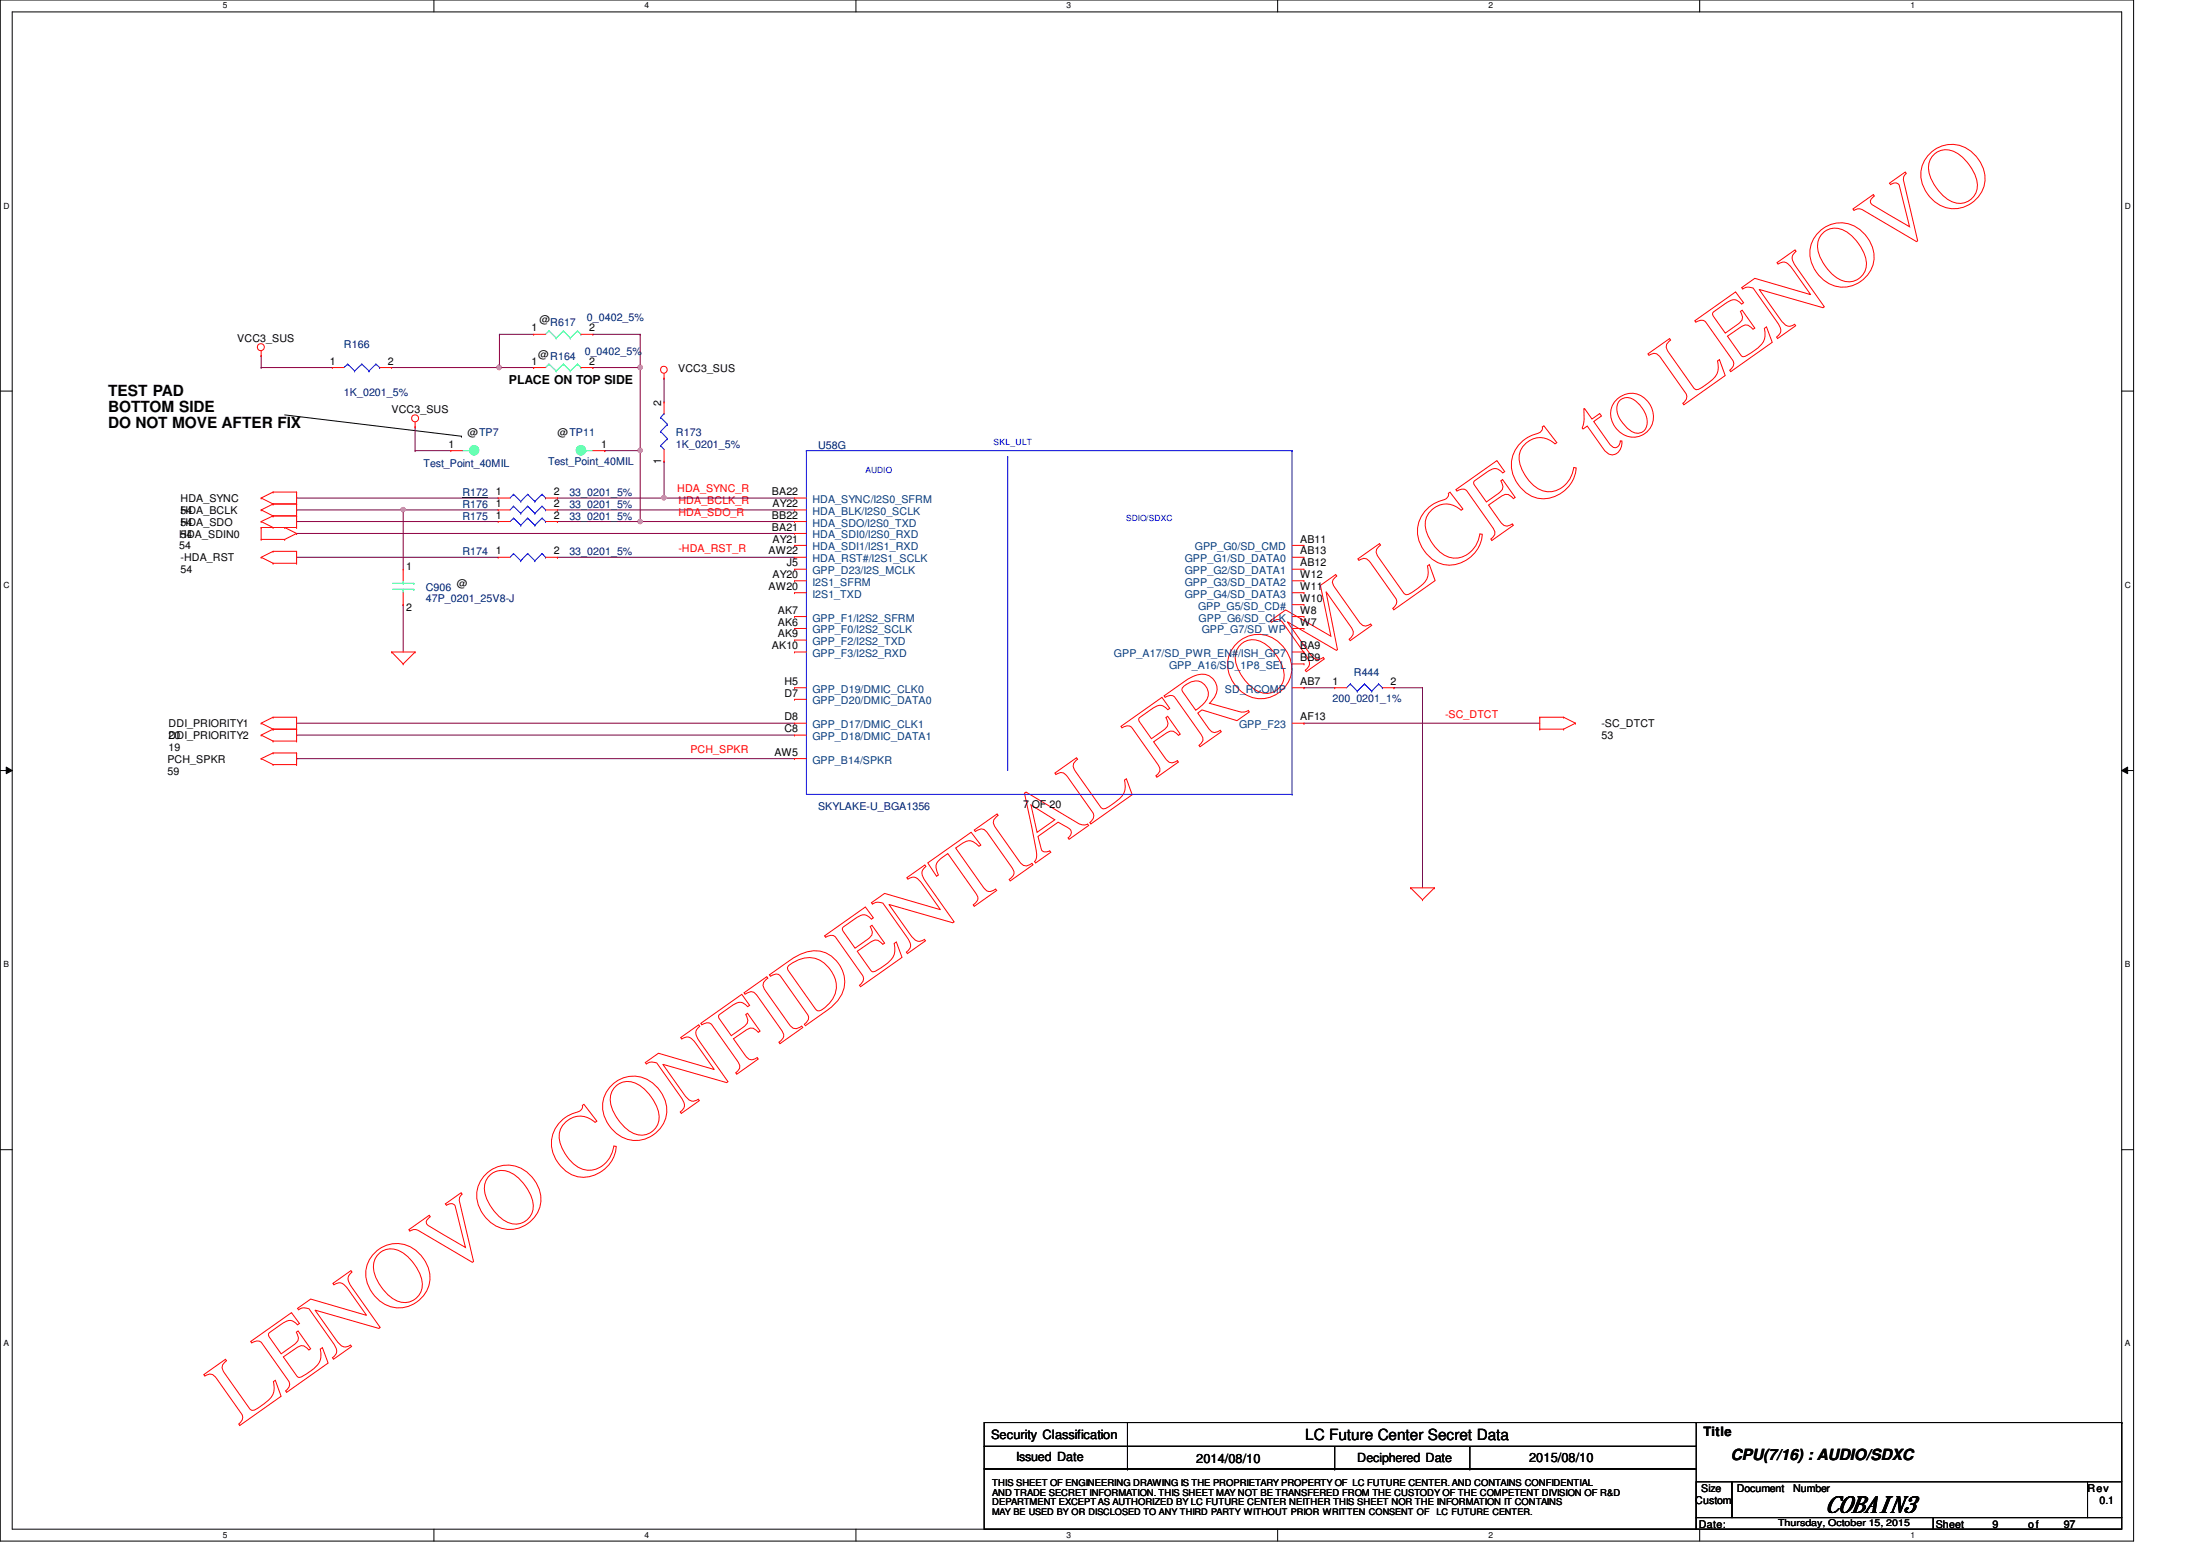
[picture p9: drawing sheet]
<svg xmlns="http://www.w3.org/2000/svg" width="297mm" height="210mm" viewBox="0 0 297 210" stroke-linecap="round" stroke-linejoin="round" font-family="sans-serif">
<path d="M0 0h288.1v208h-288.1zM1.6 1.6h284.9v204.8h-284.9z" fill="none" stroke="#000" stroke-width=".14"/>
<g fill="#fff">
<path d="M30.1 .2h.6v1.2h-.6z"/>
<path d="M30.1 206.6h.6v1.2h-.6z"/>
</g>
<path d="M58.6 0v1.6M58.6 206.4v1.6" fill="none" stroke="#000" stroke-width=".14"/>
<g fill="#fff">
<path d="M87 .2h.6v1.2h-.6z"/>
<path d="M87 206.6h.6v1.2h-.6z"/>
</g>
<path d="M115.6 0v1.6M115.6 206.4v1.6" fill="none" stroke="#000" stroke-width=".14"/>
<g fill="#fff">
<path d="M144 .2h.6v1.2h-.6z"/>
<path d="M144 206.6h.6v1.2h-.6z"/>
</g>
<path d="M172.5 0v1.6M172.5 206.4v1.6" fill="none" stroke="#000" stroke-width=".14"/>
<g fill="#fff">
<path d="M201 .2h.5v1.2h-.5z"/>
<path d="M201 206.6h.5v1.2h-.5z"/>
</g>
<path d="M229.5 0v1.6M229.5 206.4v1.6" fill="none" stroke="#000" stroke-width=".14"/>
<g fill="#fff">
<path d="M257.9 .2h.6v1.2h-.6z"/>
<path d="M257.9 206.6h.6v1.2h-.6z"/>
<path d="M.5 27.2h.7v1.2h-.7z"/>
<path d="M286.9 27.2h.8v1.2h-.8z"/>
<path d="M.5 78.4h.7v1.1h-.7z"/>
<path d="M286.9 78.4h.8v1.1h-.8z"/>
</g>
<path d="M0 52.8h1.6M286.5 52.8h1.6" fill="none" stroke="#000" stroke-width=".14"/>
<g fill="#fff">
<path d="M.5 129.6h.7v1.2h-.7z"/>
<path d="M286.9 129.6h.7v1.2h-.7z"/>
</g>
<path d="M0 104h1.6M.8 103.5l.8 .5-.8 .4zM286.5 104l.8-.5v.9zM286.5 104h1.6" fill="none" stroke="#000" stroke-width=".14"/>
<path d="M.8 103.5l.8 .5-.8 .4zM286.5 104l.8-.5v.9z" fill="#000"/>
<g fill="#fff">
<path d="M.5 180.8h.7v1.1h-.7z"/>
<path d="M286.9 180.8h.7v1.1h-.7z"/>
</g>
<path d="M38.4 56l23.9 2.9M62.3 58.9h.1M0 155.2h1.6M286.5 155.2h1.6" fill="none" stroke="#000" stroke-width=".14"/>
<path d="M40 67.2h.1M40 68.8h.1M40 67.2h27.3M40 68.8h27.3M54.4 68.8h.1M54.4 68.8v8M75.3 68.8h.1M75.3 68.8h32M54.4 81.6h.1M54.4 81.6v6.4M40 102.4h.1M40 102.4h67.3" fill="none" stroke="#800040" stroke-width=".14"/>
<circle cx="54.4" cy="68.8" r=".3" fill="#f0f"/>
<circle cx="54.4" cy="68.8" r=".3" fill="none" stroke="#f0f" stroke-width=".14"/>
<path d="M89.7 51.1h.1M89.7 51.1v3.2M40 75.2h.1M40 72h.1M40 70.4h.1M40 75.2h27.3M40 72h67.3M40 70.4h27.3M75.3 75.2h.1M75.3 75.2h32M86.4 70.4h.1M86.4 70.4h20.9" fill="none" stroke="#800040" stroke-width=".14"/>
<circle cx="86.4" cy="70.4" r=".3" fill="#f0f"/>
<circle cx="86.4" cy="70.4" r=".3" fill="none" stroke="#f0f" stroke-width=".14"/>
<path d="M75.3 67.2h.1M75.3 67.2h32M89.7 62.3h.1M89.7 67.2h.1M89.7 62.3v4.9" fill="none" stroke="#800040" stroke-width=".14"/>
<circle cx="89.6" cy="67.2" r=".31" fill="#f0f"/>
<circle cx="89.6" cy="67.2" r=".31" fill="none" stroke="#f0f" stroke-width=".14"/>
<path d="M35.3 49.6h.1M35.3 48h.1M35.3 49.6h9.6M35.3 48v1.6M52.9 49.6h14.5M67.4 49.6h.1" fill="none" stroke="#800040" stroke-width=".14"/>
<circle cx="67.4" cy="49.6" r=".31" fill="#f0f"/>
<circle cx="67.4" cy="49.6" r=".31" fill="none" stroke="#f0f" stroke-width=".14"/>
<path d="M56 57.6h.1M56 57.6v3.2M86.4 49.6h.1M86.4 49.6v20.8h-11.1M56 60.8h.1M56 60.8h4.9M75.3 70.4h.1M81.7 60.8h.1M81.7 60.8h4.9M86.4 60.8h.1" fill="none" stroke="#800040" stroke-width=".14"/>
<circle cx="86.4" cy="60.8" r=".3" fill="#f0f"/>
<circle cx="86.4" cy="60.8" r=".3" fill="none" stroke="#f0f" stroke-width=".14"/>
<circle cx="86.4" cy="49.6" r=".31" fill="#f0f"/>
<circle cx="86.4" cy="49.6" r=".31" fill="none" stroke="#f0f" stroke-width=".14"/>
<g fill="none" stroke="#800040" stroke-width=".14">
<path d="M67.4 45.1h.1M67.4 49.6h.1M67.4 49.6h4.6M67.4 45.1h4.6M67.4 45.1v4.5M72 49.6h.1M80 49.6h.1M80 49.6h6.4M80 45.1h6.4M86.4 45.1h.1M86.4 49.6h.1M86.4 45.1v4.5"/>
<path d="M40 99.2h.1M40 97.6h.1M40 99.2h67.3M40 97.6h67.3M176.1 92.8h.1M176.1 97.6h.1M176.1 92.8h4.1M176.1 97.6h31.8M188.2 92.8h.1M188.2 92.8h3.9M192.1 92.8h.1M192.1 92.8v27"/>
</g>
<g fill="none" stroke="#f00" stroke-width=".14">
<path d="M35.3 48h.1M35.3 47.4v.6M56 57.6h.1M56 57v.6M89.7 51.1h.1M89.7 50.4v.7M35.3 67.2h.1M35.3 68.8h.1M35.3 75.2h.1M35.3 72.8h.1M35.3 71.2h.1M35.3 70.4h.1"/>
<path d="M35.3 67.2l1.6 .8M35.3 68.8l1.6 .8M35.3 75.2l1.6 .8M35.3 71.2h4.7M35.3 72.8h3.1M35.3 71.2v1.6M35.3 70.4l1.6 .8M36.9 66.4h.1M36.9 68h.1M36.9 69.6h.1M36.9 74.4h.1M36.9 76h.1"/>
<path d="M36.9 71.2h.1M36.9 66.4l-1.6 .8M36.9 66.4h3.1M36.9 68h3.1M36.9 68l-1.6 .8M36.9 69.6h3.1M36.9 74.4l-1.6 .8M36.9 74.4h3.1M36.9 76h3.1M36.9 69.6l-1.6 .8M38.4 71.2h.1M38.4 72.8h.1"/>
<path d="M38.4 71.2l1.6 .8M40 66.4h.1M40 68h.1M40 69.6h.1M40 74.4h.1M40 76h.1M40 72h.1M40 71.2h.1M40 66.4v4.8M40 74.4v1.6M40 72l-1.6 .8M35.3 99.2h.1"/>
<path d="M35.3 97.6h.1M35.3 99.2l1.6 .8M35.3 97.6l1.6 .8M36.9 98.4h.1M36.9 96.8h.1M36.9 98.4l-1.6 .8M36.9 98.4h3.1M36.9 96.8l-1.6 .8M36.9 96.8h3.1M40 98.4h.1M40 96.8h.1M40 96.8v3.2"/>
<path d="M52.9 88h.1M52.9 88h3.1M52.9 88l1.5 1.6M54.4 89.6h.1M56 88h.1M56 88l-1.6 1.6M207.9 96.8h.1M207.9 98.4h.1M207.9 98.4h3.2M207.9 96.8h3.2M207.9 96.8v1.6M211.1 96.8h.1"/>
<path d="M211.1 98.4h.1M211.1 96.8l1.6 .8M212.7 97.6h.1M212.7 97.6l-1.6 .8M35.3 102.4h.1M35.3 102.4l1.6 .8M36.9 101.6h.1M36.9 103.2h.1M36.9 100h.1M36.9 101.6l-1.6 .8M36.9 101.6h3.1M36.9 103.2h3.1"/>
<path d="M36.9 100h3.1M40 101.6h.1M40 103.2h.1M40 100h.1M40 101.6v1.6M190.5 119.8h.1M190.5 119.8h3.2M190.5 119.8l1.6 1.7M193.7 119.8h.1M193.7 119.8l-1.6 1.7M192.1 121.5h.1"/>
<circle cx="35.2" cy="46.9" r=".47"/>
<circle cx="56" cy="56.5" r=".47"/>
<circle cx="89.6" cy="49.9" r=".46"/>
</g>
<g fill="none" stroke="#000" stroke-width=".14">
<path d="M132.9 192h96.1v3.2h-96.1zM132.9 195.2h96.1v3.1h-96.1zM132.9 198.3h96.1v8.1h-96.1zM152.2 195.2h.1M152.2 198.3h.1M152.2 192v6.3M180.2 198.3h.1M180.2 195.2v3.1M198.5 198.3h.1M198.5 195.2v3.1M228.9 192h57.6M286.5 192h.1"/>
<path d="M286.5 192v8M229 200h4.8v4.9h-4.8zM229 204.9h32v1.5h-32zM233.8 200h48.1v4.9h-48.1zM261 204.9h25.5v1.5h-25.5zM281.9 200h4.6v4.9h-4.6z"/>
</g>
<circle cx="64" cy="60.8" r=".63" fill="#00ff80"/>
<g fill="none" stroke="#00ff80" stroke-width=".14">
<path d="M74.1 49.1h.1M74.1 49.1l-.4 .5M74.1 49.1l1 1M75.1 50.1h.1M76.1 49.1h.1M76.1 49.1l-1 1M76.1 49.1l.9 1M77 50.1h.1M78 49.1h.1M78 49.1l-1 1M78 49.1l.4 .5M78.4 49.6h.1"/>
<path d="M53 79.5h2.9M53 78.7h2.9M54.4 78.7h.1M54.4 79.5h.1M54.4 78.4v.3M54.4 79.5v.5M55.9 79.5h.1M55.9 78.7h.1M62.4 60.8h1M63.4 60.8h.1"/>
<circle cx="64" cy="60.8" r=".63"/>
</g>
<g fill="none" stroke="#f00" stroke-width=".14">
<path d="M72 49.6h.1M72 49.6h1.7M78.4 49.6h1.6M80 49.6h.1M54.4 76.8h.1M54.4 76.8v1.6M60.9 60.8h.1M60.9 60.8h1.5M67.3 67.2h.1M67.3 67.2h1.6M73.7 67.2h1.6M75.3 67.2h.1"/>
<path d="M107.3 67.2h.1M107.3 68.8h.1M107.3 70.4h.1M107.3 72h.1M107.3 73.6h.1M107.3 75.2h.1M107.3 76.8h.1M107.3 78.4h.1M107.3 67.2h1.6M107.3 68.8h1.6M107.3 70.4h1.6M107.3 72h1.6"/>
<path d="M107.3 73.6h1.6M107.3 75.2h1.6M107.3 76.8h1.6M107.3 78.4h1.6M174.5 73.6h1.6M174.5 75.2h1.6M174.5 76.8h1.6M174.5 78.4h1.6M176.1 73.6h.1M176.1 75.2h.1M176.1 76.8h.1M176.1 78.4h.1"/>
<path d="M54.4 81.6h.1M54.4 80v1.6M107.3 80h.1M107.3 83.2h.1M107.3 84.8h.1M107.3 86.4h.1M107.3 88h.1M107.3 92.8h.1M107.3 94.4h.1M107.3 97.6h.1M107.3 99.2h.1M107.3 80h1.6"/>
<path d="M107.3 83.2h1.6M107.3 84.8h1.6M107.3 86.4h1.6M107.3 88h1.6M107.3 92.8h1.6M107.3 94.4h1.6M107.3 97.6h1.6M107.3 99.2h1.6M174.5 80h1.6M174.5 83.2h1.6M174.5 84.8h1.6M174.5 88h1.6"/>
<path d="M174.5 92.8h1.6M174.5 97.6h1.6M174.5 81.6h1.6M174.5 89.6h1.6M176.1 80h.1M176.1 81.6h.1M176.1 83.2h.1M176.1 84.8h.1M176.1 88h.1M176.1 89.6h.1M176.1 92.8h.1M176.1 97.6h.1"/>
<path d="M180.2 92.8h.1M180.2 92.8h1.6M186.6 92.8h1.6M188.2 92.8h.1M107.3 102.4h.1M107.3 102.4h1.6"/>
</g>
<g fill="none" stroke="#00f" stroke-width=".14">
<path d="M69.3 66.7h.1M69.3 66.7l-.4 .5M69.3 66.7l1 1M70.3 67.7h.1M71.2 66.7h.1M71.2 66.7l-.9 1M71.2 66.7l1 1M72.2 67.7h.1M73.2 66.7h.1M73.2 66.7l-1 1M73.2 66.7l.5 .5M73.7 67.2h.1"/>
<path d="M108.9 60.8h.1M108.9 60.8v46.4h65.6M108.9 60.8h65.6M136.1 61.6h.1M136.1 61.6v42.4M174.5 60.8h.1M174.5 60.8v46.4M182.3 92.3h.1M182.3 92.3l-.5 .5M182.3 92.3l1 1M183.3 93.3h.1M184.2 92.3h.1"/>
<path d="M184.2 92.3l-.9 1M184.2 92.3l1 1M185.2 93.3h.1M186.1 92.3h.1M186.1 92.3l-.9 1M186.1 92.3l.5 .5M186.6 92.8h.1M174.5 107.2h.1"/>
</g>
<path d="M62.4 67.2h3.5" fill="none" stroke="#000080" stroke-width=".14"/>
<circle cx="78.4" cy="60.8" r=".64" fill="#00ff80"/>
<g fill="none" stroke="#00ff80" stroke-width=".14">
<path d="M74.1 44.7h.1M74.1 44.7l-.4 .4M74.1 44.7l1 .9M75.1 45.6h.1M76.1 44.7h.1M76.1 44.7l-1 .9M76.1 44.7l.9 .9M77 45.6h.1M78 44.7h.1M78 44.7l-1 .9M78 44.7l.4 .4M78.4 45.1h.1"/>
<path d="M79.1 60.8h.1M79.1 60.8h.9"/>
<circle cx="78.4" cy="60.8" r=".64"/>
</g>
<g fill="none" stroke="#f00" stroke-width=".14">
<path d="M44.9 49.6h.1M44.9 49.6h1.5M51.3 49.6h1.6M52.9 49.6h.1M72 45.1h.1M72 45.1h1.7M78.4 45.1h1.6M80 45.1h.1M89.7 54.3h.1M89.7 54.3v1.5M67.3 68.8h.1M67.3 75.2h.1"/>
<path d="M67.3 70.4h.1M67.3 68.8h1.6M67.3 75.2h1.6M67.3 70.4h1.6M73.7 68.8h1.6M73.7 75.2h1.6M73.7 70.4h1.6M75.3 68.8h.1M75.3 75.2h.1M75.3 70.4h.1M80 60.8h1.7M81.7 60.8h.1"/>
<path d="M89.7 62.3h.1M89.7 60.7v1.6"/>
</g>
<g fill="none" stroke="#00f" stroke-width=".14">
<path d="M46.9 49.1h.1M46.9 49.1l-.5 .5M46.9 49.1l1 1M47.9 50.1h.1M48.8 49.1h.1M48.8 49.1l-.9 1M48.8 49.1l1 1M49.8 50.1h.1M50.8 49.1h.1M50.8 49.1l-1 1M50.8 49.1l.5 .5M51.3 49.6h.1"/>
<path d="M89.2 58.3h.1M89.2 56.3h.1M89.2 58.3l.9 .9M89.2 56.3l.9 1M89.7 55.8h.1M89.7 55.8l-.5 .5M90.1 59.2h.1M90.1 57.3h.1M90.1 59.2l-.9 1M90.1 57.3l-.9 1M69.3 68.3h.1M69.3 74.7h.1"/>
<path d="M69.3 69.9h.1M69.3 68.3l-.4 .5M69.3 68.3l1 1M69.3 74.7l-.4 .5M69.3 74.7l1 1M69.3 69.9l-.4 .5M69.3 69.9l1 1M70.3 69.3h.1M70.3 75.7h.1M70.3 70.9h.1M71.2 68.3h.1M71.2 74.7h.1"/>
<path d="M71.2 69.9h.1M71.2 68.3l-.9 1M71.2 68.3l1 1M71.2 74.7l-.9 1M71.2 74.7l1 1M71.2 69.9l-.9 1M71.2 69.9l1 1M72.2 69.3h.1M72.2 75.7h.1M72.2 70.9h.1M73.2 68.3h.1M73.2 74.7h.1"/>
<path d="M73.2 69.9h.1M73.2 68.3l-1 1M73.2 68.3l.5 .5M73.2 74.7l-1 1M73.2 74.7l.5 .5M73.2 69.9l-1 1M73.2 69.9l.5 .5M73.7 68.8h.1M73.7 75.2h.1M73.7 70.4h.1M89.2 60.2h.1M89.2 60.2l.5 .5"/>
</g>
<circle cx="54.4" cy="68.8" r=".3" fill="#f0f"/>
<circle cx="54.4" cy="68.8" r=".3" fill="none" stroke="#f0f" stroke-width=".14"/>
<circle cx="86.4" cy="70.4" r=".3" fill="#f0f"/>
<circle cx="86.4" cy="70.4" r=".3" fill="none" stroke="#f0f" stroke-width=".14"/>
<circle cx="89.6" cy="67.2" r=".31" fill="#f0f"/>
<circle cx="89.6" cy="67.2" r=".31" fill="none" stroke="#f0f" stroke-width=".14"/>
<circle cx="67.4" cy="49.6" r=".31" fill="#f0f"/>
<circle cx="67.4" cy="49.6" r=".31" fill="none" stroke="#f0f" stroke-width=".14"/>
<circle cx="86.4" cy="60.8" r=".3" fill="#f0f"/>
<circle cx="86.4" cy="60.8" r=".3" fill="none" stroke="#f0f" stroke-width=".14"/>
<circle cx="86.4" cy="49.6" r=".31" fill="#f0f"/>
<circle cx="86.4" cy="49.6" r=".31" fill="none" stroke="#f0f" stroke-width=".14"/>
<text font-size="12.7" fill="#f00" x="32.2" y="192.5" transform="rotate(-35 32.2 192.5)">LENOVO CONFIDENTIAL FROM LCFC to LENOVO</text>
<text font-size="3.2" x="246.5" y="204">COBAIN3</text>
<g font-size="2.1">
<text x="14.6" y="53.4">TEST PAD</text>
<text x="14.6" y="55.6">BOTTOM SIDE</text>
<text x="14.6" y="57.7">DO NOT MOVE AFTER FIX</text>
<text x="176.2" y="194.4">LC Future Center Secret Data</text>
<text x="233.7" y="197.1">CPU(7/16) : AUDIO/SDXC</text>
</g>
<g font-size="1.7">
<text x="68.7" y="51.8">PLACE ON TOP SIDE</text>
<text x="133.8" y="194.3">Security Classification</text>
<text x="137.2" y="197.2">Issued Date</text>
<text x="161.5" y="197.5">2014/08/10</text>
<text x="183.3" y="197.4">Deciphered Date</text>
<text x="206.5" y="197.3">2015/08/10</text>
<text x="230" y="193.8">Title</text>
</g>
<g font-size="1.4">
<text x="32" y="46.2">VCC3_SUS</text>
<text x="71.8" y="44.7">1</text>
<text x="72.9" y="43.6">@</text>
<text x="79.5" y="44.7">2</text>
<text x="44.5" y="49.2">1</text>
<text x="52.4" y="49.2">2</text>
<text x="71.8" y="49.2">1</text>
<text x="72.7" y="48.3">@R164</text>
<text x="79.5" y="49.2">2</text>
<text x="91.6" y="50.2">VCC3_SUS</text>
<text x="52.9" y="55.8">VCC3_SUS</text>
<text x="63.1" y="58.8">@TP7</text>
<text x="75.3" y="58.8">@TP11</text>
<text x="89.3" y="54.7" transform="rotate(-90 89.3 54.7)">2</text>
<text x="60.5" y="60.5">1</text>
<text x="81.1" y="60.5">1</text>
<text x="89.3" y="62.6" transform="rotate(-90 89.3 62.6)">1</text>
<text x="24.4" y="67.8">HDA_SYNC</text>
<text x="24.4" y="69.4">54</text>
<text x="24.4" y="69.4">HDA_BCLK</text>
<text x="24.4" y="71">54</text>
<text x="24.4" y="71">HDA_SDO</text>
<text x="67" y="66.8">1</text>
<text x="67" y="68.5">1</text>
<text x="67" y="70">1</text>
<text x="74.8" y="66.8">2</text>
<text x="74.8" y="68.5">2</text>
<text x="74.8" y="70">2</text>
<text x="104.2" y="66.8">BA22</text>
<text x="104.2" y="70">BB22</text>
<text x="104.2" y="71.6">BA21</text>
<text x="104.3" y="68.5">AY22</text>
<text x="24.2" y="72.6">HDA_SDIN0</text>
<text x="24.2" y="74.2">54</text>
<text x="24.4" y="75.8">-HDA_RST</text>
<text x="24.4" y="77.4">54</text>
<text x="24.4" y="72.6">54</text>
<text x="54.8" y="77">1</text>
<text x="67" y="74.8">1</text>
<text x="74.8" y="74.8">2</text>
<text x="103.8" y="74.8">AW22</text>
<text x="104.3" y="73.2">AY21</text>
<text x="106.3" y="76.5">J5</text>
<text x="175.6" y="73.2">AB11</text>
<text x="175.6" y="74.8">AB13</text>
<text x="175.6" y="76.5">AB12</text>
<text x="54.8" y="82.5">2</text>
<text x="61.7" y="79.3">@</text>
<text x="103.8" y="79.6">AW20</text>
<text x="104.3" y="78">AY20</text>
<text x="105" y="82.8">AK7</text>
<text x="175.6" y="78">W12</text>
<text x="175.6" y="79.6">W11</text>
<text x="175.6" y="81.2">W10</text>
<text x="175.6" y="82.8">W8</text>
<text x="104.2" y="87.6">AK10</text>
<text x="105" y="84.5">AK6</text>
<text x="105" y="86">AK9</text>
<text x="175.6" y="84.5">W7</text>
<text x="175.6" y="87.6">BA9</text>
<text x="175.6" y="89.2">BB9</text>
<text x="105.9" y="92.5">H5</text>
<text x="105.9" y="94">D7</text>
<text x="175.6" y="92.5">AB7</text>
<text x="179.9" y="92.5">1</text>
<text x="187.7" y="92.5">2</text>
<text x="22.8" y="99.8">DDI_PRIORITY2</text>
<text x="22.8" y="101.4">19</text>
<text x="22.8" y="98.2">DDI_PRIORITY1</text>
<text x="22.8" y="99.8">20</text>
<text x="105.9" y="97.2">D8</text>
<text x="105.9" y="98.8">C8</text>
<text x="175.6" y="97.2">AF13</text>
<text x="216.2" y="98.2">-SC_DTCT</text>
<text x="216.2" y="99.8">53</text>
<text x="22.6" y="103">PCH_SPKR</text>
<text x="22.6" y="104.6">59</text>
<text x="104.6" y="102">AW5</text>
<text x="138.1" y="109.1">7 OF 20</text>
<text x="228.9" y="203">Custom</text>
<text x="229.7" y="201.4">Size</text>
<text x="234.5" y="201.4">Document</text>
<text x="242.1" y="201.4">Number</text>
<text x="281.9" y="201.4">Rev</text>
<text x="283.5" y="203">0.1</text>
<text x="229.4" y="206.2">Date:</text>
<text x="261.4" y="206.2">Sheet</text>
<text x="269" y="206.2">9</text>
<text x="273.9" y="206.2">of</text>
<text x="278.6" y="206.2">97</text>
</g>
<g font-size="1.4" fill="#000080">
<text x="46.4" y="47">R166</text>
<text x="74.3" y="44.1">R617</text>
<text x="78.9" y="47.9">0_0402_5%</text>
<text x="79.2" y="43.3">0_0402_5%</text>
<text x="46.4" y="53.5">1K_0201_5%</text>
<text x="91.3" y="58.8">R173</text>
<text x="57.2" y="63">Test_Point_40MIL</text>
<text x="74" y="62.8">Test_Point_40MIL</text>
<text x="91.3" y="60.4">1K_0201_5%</text>
<text x="110.4" y="60.6">U58G</text>
<text x="62.4" y="67">R172</text>
<text x="62.4" y="68.6">R176</text>
<text x="62.4" y="70.2">R175</text>
<text x="76.9" y="67">33_0201_5%</text>
<text x="76.9" y="68.6">33_0201_5%</text>
<text x="76.9" y="70.2">33_0201_5%</text>
<text x="62.4" y="75">R174</text>
<text x="76.9" y="75">33_0201_5%</text>
<text x="57.5" y="79.8">C906</text>
<text x="57.5" y="81.2">47P_0201_25V8-J</text>
<text x="179.9" y="94.8">200_0201_1%</text>
<text x="182.8" y="91.3">R444</text>
<text x="110.4" y="109.4">SKYLAKE-U_BGA1356</text>
</g>
<g font-size="1.4" fill="#f00">
<text x="91.4" y="66.5">HDA_SYNC_R</text>
<text x="91.6" y="68.1">HDA_BCLK_R</text>
<text x="91.6" y="69.6">HDA_SDO_R</text>
<text x="91.6" y="74.5">-HDA_RST_R</text>
<text x="93.2" y="101.6">PCH_SPKR</text>
<text x="195.1" y="96.9">-SC_DTCT</text>
</g>
<g font-size="1.4" fill="#004080">
<text x="109.7" y="67.9">HDA_SYNC/I2S0_SFRM</text>
<text x="109.7" y="69.5">HDA_BLK/I2S0_SCLK</text>
<text x="109.7" y="71.1">HDA_SDO/I2S0_TXD</text>
<text x="109.7" y="72.7">HDA_SDI0/I2S0_RXD</text>
<text x="109.7" y="74.3">HDA_SDI1/I2S1_RXD</text>
<text x="109.7" y="75.9">HDA_RST#/I2S1_SCLK</text>
<text x="109.7" y="77.5">GPP_D23/I2S_MCLK</text>
<text x="160" y="75.9">GPP_G1/SD_DATA0</text>
<text x="160" y="77.5">GPP_G2/SD_DATA1</text>
<text x="161.3" y="74.3">GPP_G0/SD_CMD</text>
<text x="109.7" y="79.1">I2S1_SFRM</text>
<text x="109.7" y="80.7">I2S1_TXD</text>
<text x="109.7" y="83.9">GPP_F1/I2S2_SFRM</text>
<text x="160" y="79.1">GPP_G3/SD_DATA2</text>
<text x="160" y="80.7">GPP_G4/SD_DATA3</text>
<text x="161.8" y="82.3">GPP_G5/SD_CD#</text>
<text x="161.8" y="83.9">GPP_G6/SD_CLK</text>
<text x="109.7" y="85.5">GPP_F0/I2S2_SCLK</text>
<text x="109.7" y="87.1">GPP_F2/I2S2_TXD</text>
<text x="109.7" y="88.7">GPP_F3/I2S2_RXD</text>
<text x="150.4" y="88.7">GPP_A17/SD_PWR_EN#/ISH_GP7</text>
<text x="162.3" y="85.5">GPP_G7/SD_WP</text>
<text x="109.7" y="93.5">GPP_D19/DMIC_CLK0</text>
<text x="109.7" y="95.1">GPP_D20/DMIC_DATA0</text>
<text x="157.9" y="90.3">GPP_A16/SD_1P8_SEL</text>
<text x="165.4" y="93.5">SD_RCOMP</text>
<text x="109.7" y="98.3">GPP_D17/DMIC_CLK1</text>
<text x="109.7" y="99.9">GPP_D18/DMIC_DATA1</text>
<text x="167.3" y="98.3">GPP_F23</text>
<text x="109.7" y="103.1">GPP_B14/SPKR</text>
</g>
<g font-size="1.3">
<text x="134" y="200.6">THIS SHEET OF ENGINEERING DRAWING IS THE PROPRIETARY PROPERTY OF LC FUTURE CENTER. AND CONTAINS CONFIDENTIAL</text>
<text x="134" y="201.9">AND TRADE SECRET INFORMATION. THIS SHEET MAY NOT BE TRANSFERED FROM THE CUSTODY OF THE COMPETENT DIVISION OF R&amp;D</text>
<text x="134" y="203.2">DEPARTMENT EXCEPT AS AUTHORIZED BY LC FUTURE CENTER NEITHER THIS SHEET NOR THE INFORMATION IT CONTAINS</text>
<text x="240.1" y="206">Thursday, October 15, 2015</text>
</g>
<g font-size="1.2">
<text x="134" y="204.5">MAY BE USED BY OR DISCLOSED TO ANY THIRD PARTY WITHOUT PRIOR WRITTEN CONSENT OF</text>
<text x="194" y="204.5">LC FUTURE CENTER.</text>
</g>
<g font-size="1.1">
<text x="30.1" y="1.1">5</text>
<text x="87" y="1.1">4</text>
<text x="144" y="1.1">3</text>
<text x="201" y="1.1">2</text>
<text x="257.9" y="1.1">1</text>
<text x=".5" y="28.2">D</text>
<text x="286.9" y="28.2">D</text>
<text x=".5" y="79.3">C</text>
<text x="286.9" y="79.3">C</text>
<text x=".5" y="130.6">B</text>
<text x="286.9" y="130.6">B</text>
<text x=".5" y="181.7">A</text>
<text x="286.9" y="181.7">A</text>
<text x="30.1" y="207.6">5</text>
<text x="87" y="207.6">4</text>
<text x="144" y="207.6">3</text>
<text x="201" y="207.6">2</text>
<text x="257.9" y="207.6">1</text>
</g>
<g font-size="1.1" fill="#00f">
<text x="116.9" y="63.9">AUDIO</text>
<text x="134.2" y="60">SKL_ULT</text>
<text x="152.1" y="70.3">SDIO/SDXC</text>
</g>
</svg>
